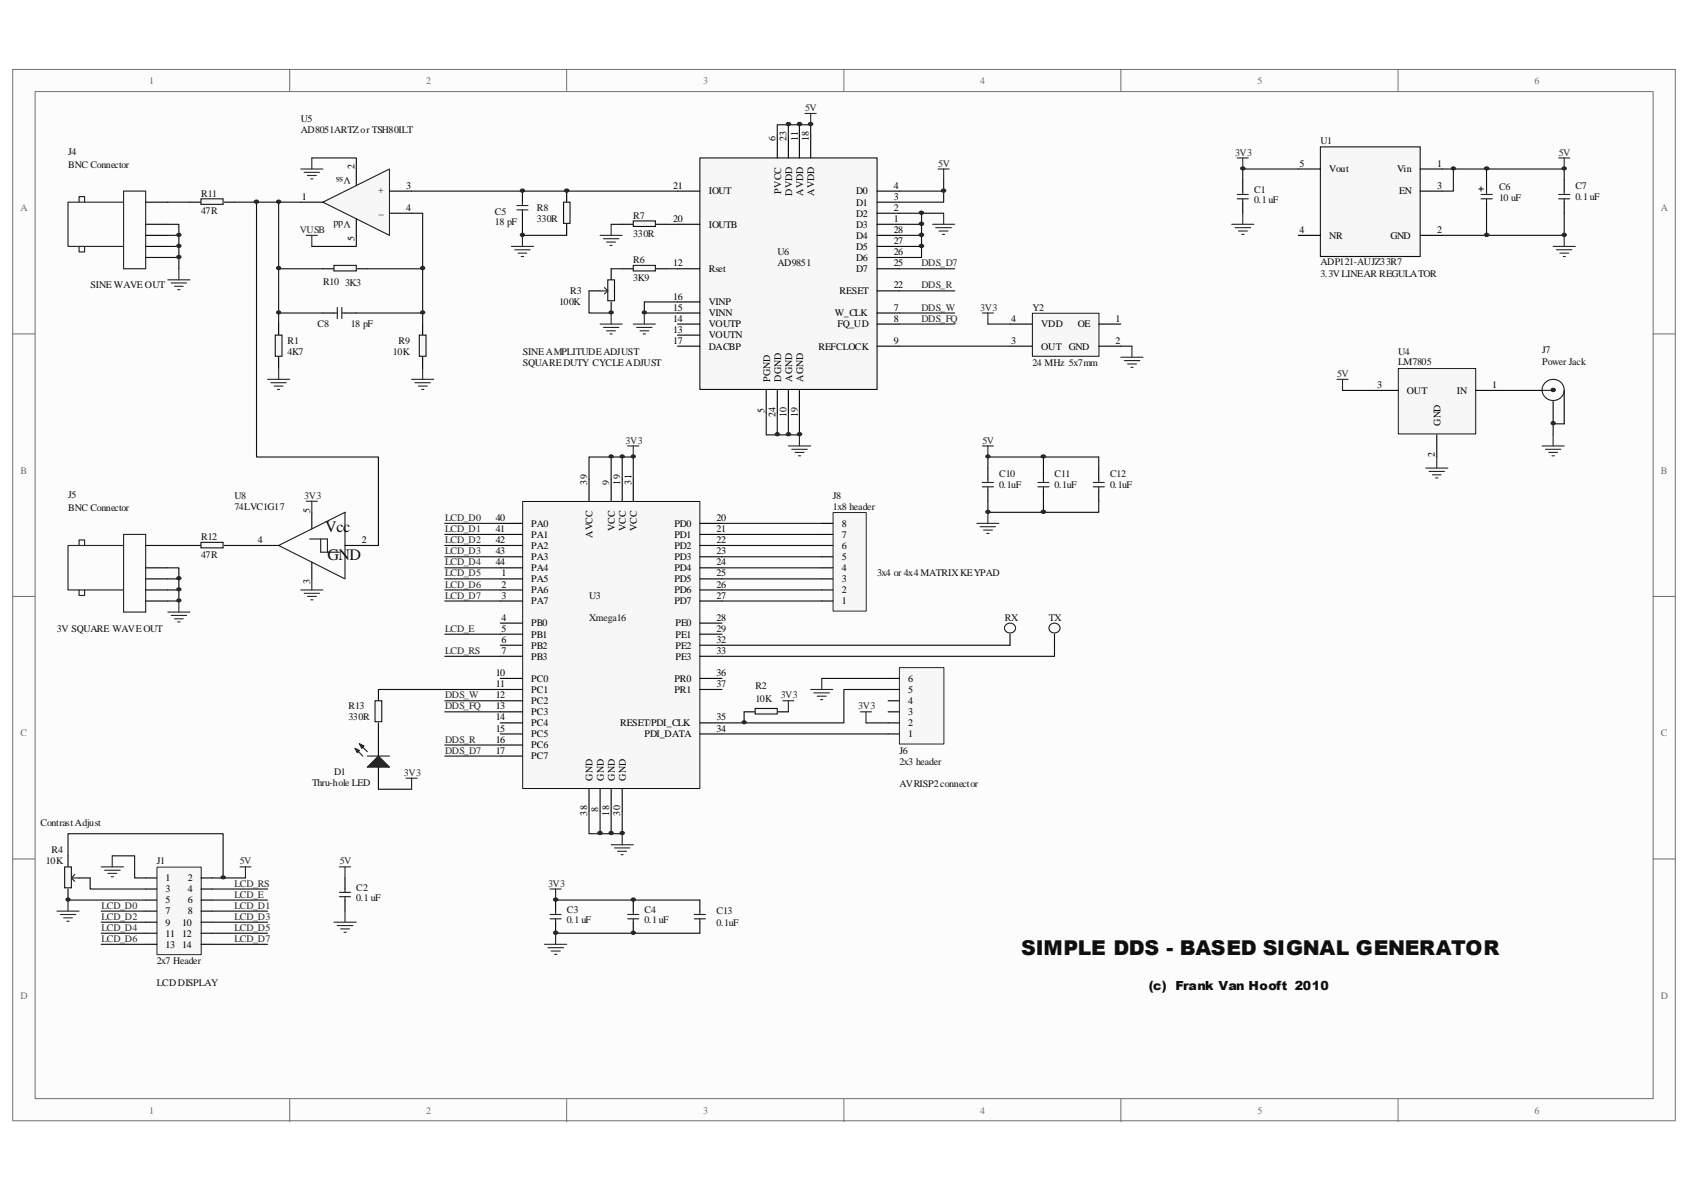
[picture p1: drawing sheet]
<svg xmlns="http://www.w3.org/2000/svg" width="297mm" height="210mm" viewBox="0 0 297 210" stroke-linecap="round" stroke-linejoin="round" font-family="sans-serif">
<path d="M2.3 12.3h292.7v185.1h-292.7z" fill="#fcfcfc"/>
<path d="M2.2 12.2h292.8v185.2h-292.8z" fill="none" stroke="#6e6e6e" stroke-width=".18"/>
<path d="M6.2 16.2h284.9v177.3h-284.9z" fill="#fcfcfc"/>
<g fill="none" stroke="#6e6e6e" stroke-width=".18">
<path d="M6.2 16.1h284.9v177.4h-284.9zM51 12.2v3.9M99.8 12.2v3.9M148.6 12.2v3.9M197.4 12.2v3.9M246.2 12.2v3.9M2.2 58.8h3.9M291 58.8h3.9M2.2 105h3.9M291 105h3.9M2.2 151.3h3.9M291 151.3h3.9"/>
<path d="M51 193.6v3.9M99.8 193.6v3.9M148.6 193.6v3.9M197.4 193.6v3.9M246.2 193.6v3.9"/>
</g>
<g fill="none" stroke="#000" stroke-width=".2">
<path d="M92 33.7v1.9M92 37.5v2M218.8 31.7v2M218.8 35.6v1.9M261.7 31.7v2M261.7 35.6v1.9M275.4 31.7v2M275.4 35.6v1.9M177.8 111.7v1.9M185.7 111.7v1.9M60.7 154.6v1.9M60.7 158.5v1.9"/>
<path d="M97.8 158.5v1.9M111.5 158.5v1.9M97.8 162.4v1.9M111.5 162.4v1.9"/>
</g>
<g fill="none" stroke="#1c1c1c" stroke-width=".2">
<path d="M91 36.2h2M91 37h2M92 35.6v.6M92 37v.5M217.8 34.2h2M217.8 35h2M218.8 33.7v.5M218.8 35v.6M260.4 33.3h.8M260.8 34.2h2M260.8 35h2M260.8 32.9v.8"/>
<path d="M261.7 33.7v.5M261.7 35v.6M274.4 34.2h2M274.4 35h2M275.4 33.7v.5M275.4 35v.6M177.2 110a.94 .94 0 0 1 1.3-.1 .94 .94 0 0 1 0 1.4 .94 .94 0 0 1-1.3-.1 .79 .79 0 0 1 0-1.2zM185 110a.9 .9 0 0 1 1.4 0 .9 .9 0 0 1-.4 1.4 .9 .9 0 0 1-1.1-.3 .9 .9 0 0 1 .1-1.1zM59.8 157.1h1.9M59.8 157.9h1.9M60.7 156.5v.6M60.7 157.9v.6"/>
<path d="M96.9 161h1.9M96.9 161.8h1.9M97.8 160.4v.6M97.8 161.8v.6M110.5 161h2M110.5 161.8h2M111.5 160.4v.6M111.5 161.8v.6"/>
</g>
<g fill="none" stroke="#262626" stroke-width=".2">
<path d="M274.4 27.8h2M275.4 27.8v2M273.5 43.4h3.9M274.1 44h2.7M274.7 44.6h1.5M275.2 45.2h.4M275.4 41.4v2M144.7 119.5v1.9M142.7 121.4h3.9M143.3 122h2.7M143.9 122.6h1.6M144.5 123.2h.4"/>
<path d="M107.6 148.8h3.9M108.2 149.3h2.7M108.8 149.9h1.5M109.3 150.5h.4M109.6 146.8v2"/>
</g>
<path d="M232.5 25.9h17.6v19.3h-17.6z" fill-rule="evenodd" fill="#f7f7f7"/>
<path d="M232.5 25.9h17.6v19.3h-17.6z" fill="none" stroke="#151515" stroke-width=".2"/>
<path d="M228.6 29.8h3.9M250.1 29.8h3.9M250.1 33.7h3.9M228.6 41.4h3.9M250.1 41.4h3.9" fill="none" stroke="#000" stroke-width=".2"/>
<path d="M228.6 29.8h-9.8v1.9M254 29.8h21.4v1.9M255.9 29.8v3.9h-1.9M261.7 29.8v1.9M261.7 37.5v3.9M275.4 37.5v3.9h-21.4" fill="none" stroke="#0e0e0e" stroke-width=".2"/>
<path d="M217.8 27.8h2M218.8 27.8v2" fill="none" stroke="#262626" stroke-width=".2"/>
<path d="M92.1 88.3h31.1v50.6h-31.1z" fill="#f7f7f7"/>
<path d="M92 88.3h31.2v50.6h-31.2z" fill="none" stroke="#151515" stroke-width=".18"/>
<g fill="none" stroke="#000" stroke-width=".2">
<path d="M88.1 92.2h3.9M88.1 94.1h3.9M88.1 96.1h3.9M88.1 98h3.9M88.1 100h3.9M103.7 84.4v3.9M107.6 84.4v3.9M109.6 84.4v3.9M111.5 84.4v3.9M123.2 92.2h3.9M123.2 94.1h3.9M123.2 96.1h3.9"/>
<path d="M123.2 98h3.9M123.2 100h3.9M88.1 119.5h3.9M88.1 101.9h3.9M88.1 103.9h3.9M88.1 105.8h3.9M88.1 111.7h3.9M88.1 113.6h3.9M88.1 115.6h3.9M88.1 109.7h3.9M123.2 119.5h3.9M123.2 101.9h3.9"/>
<path d="M123.2 103.9h3.9M123.2 105.8h3.9M123.2 111.7h3.9M123.2 113.6h3.9M123.2 115.6h3.9M123.2 109.7h3.9M88.1 121.4h3.9M88.1 123.4h3.9M88.1 125.3h3.9M88.1 127.3h3.9M88.1 129.2h3.9M88.1 131.2h3.9"/>
<path d="M88.1 133.1h3.9M103.7 139v3.9M105.7 139v3.9M107.6 139v3.9M109.6 139v3.9M123.2 121.4h3.9M123.2 127.3h3.9M123.2 129.2h3.9"/>
</g>
<path d="M103.7 84.4v-3.9h7.8v3.9M127.1 115.6h58.6M127.1 113.6h50.7" fill="none" stroke="#0e0e0e" stroke-width=".2"/>
<path d="M110.5 78.5h2M111.5 78.5v2" fill="none" stroke="#262626" stroke-width=".2"/>
<path d="M111.2 80.2a.36 .36 0 0 1 .4-.1 .36 .36 0 0 1 .2 .4l-.1 .1a.41 .41 0 0 1-.6-.2z" fill-rule="evenodd" fill="#262626"/>
<path d="M111.2 80.2a.36 .36 0 0 1 .4-.1 .36 .36 0 0 1 .2 .4l-.1 .1a.41 .41 0 0 1-.6-.2z" fill="none" stroke="#262626" stroke-width=".18"/>
<path d="M109.6 80.5v3.9" fill="none" stroke="#0e0e0e" stroke-width=".2"/>
<path d="M109.2 80.2a.36 .36 0 0 1 .5-.1 .36 .36 0 0 1 .2 .4l-.2 .1a.41 .41 0 0 1-.5-.2z" fill-rule="evenodd" fill="#262626"/>
<path d="M109.2 80.2a.36 .36 0 0 1 .5-.1 .36 .36 0 0 1 .2 .4l-.2 .1a.41 .41 0 0 1-.5-.2z" fill="none" stroke="#262626" stroke-width=".18"/>
<path d="M107.6 80.5v3.9" fill="none" stroke="#0e0e0e" stroke-width=".2"/>
<path d="M107.3 80.2a.36 .36 0 0 1 .4-.1 .36 .36 0 0 1 .2 .4l-.1 .1a.41 .41 0 0 1-.6-.2z" fill-rule="evenodd" fill="#262626"/>
<path d="M107.3 80.2a.36 .36 0 0 1 .4-.1 .36 .36 0 0 1 .2 .4l-.1 .1a.41 .41 0 0 1-.6-.2z" fill="none" stroke="#262626" stroke-width=".18"/>
<path d="M103.7 142.9v3.9h5.9v-3.9" fill="none" stroke="#0e0e0e" stroke-width=".2"/>
<circle cx="109.6" cy="146.7" r=".34" fill="#262626"/>
<circle cx="109.6" cy="146.7" r=".34" fill="none" stroke="#262626" stroke-width=".18"/>
<path d="M105.7 142.9v3.9" fill="none" stroke="#0e0e0e" stroke-width=".2"/>
<path d="M105.3 146.5a.44 .44 0 0 1 .7 .2 .38 .38 0 0 1-.4 .3 .38 .38 0 0 1-.3-.5z" fill-rule="evenodd" fill="#262626"/>
<path d="M105.3 146.5a.44 .44 0 0 1 .7 .2 .38 .38 0 0 1-.4 .3 .38 .38 0 0 1-.3-.5z" fill="none" stroke="#262626" stroke-width=".18"/>
<path d="M107.6 142.9v3.9" fill="none" stroke="#0e0e0e" stroke-width=".2"/>
<circle cx="107.6" cy="146.7" r=".34" fill="#262626"/>
<circle cx="107.6" cy="146.7" r=".34" fill="none" stroke="#262626" stroke-width=".18"/>
<path d="M27.7 152.7h7.7v15.4h-7.7z" fill="#f7f7f7"/>
<path d="M27.6 152.7h7.8v15.4h-7.8z" fill="none" stroke="#262626" stroke-width=".18"/>
<g fill="none" stroke="#000" stroke-width=".2">
<path d="M25.7 39.5h3.8M25.7 35.6h3.8M25.7 45.3h3.8M25.7 43.4h3.8M25.7 41.4h3.8M25.7 100h3.8M25.7 96.1h3.8M25.7 105.8h3.8M25.7 103.9h3.8M25.7 101.9h3.8M25.7 154.6h1.9M25.7 156.5h1.9"/>
<path d="M25.7 158.5h1.9M35.4 154.6h1.9M35.4 156.5h1.9M35.4 158.5h1.9M25.7 160.4h1.9M25.7 162.4h1.9M25.7 164.3h1.9M25.7 166.3h1.9M35.4 160.4h1.9M35.4 162.4h1.9M35.4 164.3h1.9M35.4 166.3h1.9"/>
</g>
<path d="M13.9 35.6v-1h1v1M21.8 35.6h-9.8v7.8h9.8M21.8 33.7h3.9v13.6h-3.9zM13.9 43.4v1h1v-1M13.9 96.1v-1h1v1M21.8 96.1h-9.8v7.8h9.8M21.8 94.1h3.9v13.7h-3.9zM13.9 103.9v1h1v-1" fill="none" stroke="#1c1c1c" stroke-width=".2"/>
<path d="M158.4 117.6h7.8v13.4h-7.8z" fill="#f7f7f7"/>
<path d="M158.4 117.6h7.8v13.4h-7.8z" fill="none" stroke="#262626" stroke-width=".18"/>
<path d="M156.4 119.5h1.9M131 125.3h2M136.9 125.3h1.9M156.4 129.2h1.9M156.4 127.3h1.9M156.4 125.3h1.9M156.4 123.4h1.9M156.4 121.4h1.9" fill="none" stroke="#000" stroke-width=".2"/>
<path d="M133 124.8h3.9v.9h-3.9z" fill-rule="evenodd" fill="#f8f8f8"/>
<path d="M133 124.8h3.9v.9h-3.9z" fill="none" stroke="#151515" stroke-width=".2"/>
<path d="M137.8 123.4h2M138.8 123.4v1.9M151.5 125.3h2M152.5 125.3v2" fill="none" stroke="#262626" stroke-width=".2"/>
<path d="M127.1 129.2h29.3M131 125.3v2M152.5 127.3h3.9M156.4 121.4h-7.8v5.9h-21.5" fill="none" stroke="#0e0e0e" stroke-width=".2"/>
<path d="M130.7 127h.1a.41 .41 0 0 1 .6 .2 .36 .36 0 0 1-.4 .3 .36 .36 0 0 1-.3-.5z" fill-rule="evenodd" fill="#262626"/>
<path d="M130.7 127h.1a.41 .41 0 0 1 .6 .2 .36 .36 0 0 1-.4 .3 .36 .36 0 0 1-.3-.5z" fill="none" stroke="#262626" stroke-width=".18"/>
<path d="M144.7 119.5h11.7" fill="none" stroke="#0e0e0e" stroke-width=".2"/>
<path d="M275.1 29.5a.36 .36 0 0 1 .4-.1 .36 .36 0 0 1 .2 .4 .36 .36 0 0 1-.4 .1 .36 .36 0 0 1-.2-.4z" fill-rule="evenodd" fill="#262626"/>
<path d="M275.1 29.5a.36 .36 0 0 1 .4-.1 .36 .36 0 0 1 .2 .4 .36 .36 0 0 1-.4 .1 .36 .36 0 0 1-.2-.4z" fill="none" stroke="#262626" stroke-width=".18"/>
<circle cx="275.5" cy="41.4" r=".34" fill="#262626"/>
<circle cx="275.5" cy="41.4" r=".34" fill="none" stroke="#262626" stroke-width=".18"/>
<path d="M255.6 29.5a.36 .36 0 0 1 .4-.1 .36 .36 0 0 1 .2 .4 .36 .36 0 0 1-.4 .1 .36 .36 0 0 1-.2-.4z" fill-rule="evenodd" fill="#262626"/>
<path d="M255.6 29.5a.36 .36 0 0 1 .4-.1 .36 .36 0 0 1 .2 .4 .36 .36 0 0 1-.4 .1 .36 .36 0 0 1-.2-.4z" fill="none" stroke="#262626" stroke-width=".18"/>
<path d="M261.4 29.5a.46 .46 0 0 1 .8 .2 .39 .39 0 0 1-.5 .2 .39 .39 0 0 1-.3-.4z" fill-rule="evenodd" fill="#262626"/>
<path d="M261.4 29.5a.46 .46 0 0 1 .8 .2 .39 .39 0 0 1-.5 .2 .39 .39 0 0 1-.3-.4z" fill="none" stroke="#262626" stroke-width=".18"/>
<circle cx="261.8" cy="41.4" r=".36" fill="#262626"/>
<circle cx="261.8" cy="41.4" r=".36" fill="none" stroke="#262626" stroke-width=".18"/>
<path d="M218.5 29.5a.38 .38 0 0 1 .4-.1 .38 .38 0 0 1 .3 .4 .45 .45 0 0 1-.8-.2z" fill-rule="evenodd" fill="#262626"/>
<path d="M218.5 29.5a.38 .38 0 0 1 .4-.1 .38 .38 0 0 1 .3 .4 .45 .45 0 0 1-.8-.2z" fill="none" stroke="#262626" stroke-width=".18"/>
<path d="M267.6 68.7h3.9M275.4 68.7v5.9" fill="none" stroke="#000" stroke-width=".2"/>
<circle cx="273.5" cy="68.7" r=".34" fill="#1c1c1c"/>
<g fill="none" stroke="#1c1c1c" stroke-width=".2">
<path d="M271.5 68.7h2M272.1 67.4a1.93 1.93 0 0 1 2.9 0 1.93 1.93 0 0 1-.4 2.9 1.93 1.93 0 0 1-2.8-.7 1.77 1.77 0 0 1 .3-2.2z"/>
<circle cx="273.5" cy="68.7" r=".34"/>
</g>
<path d="M273.5 70.7v3.9" fill="none" stroke="#000" stroke-width=".2"/>
<path d="M246.2 64.9h13.6v11.5h-13.6z" fill="#f7f7f7"/>
<path d="M246.2 64.9h13.6v11.5h-13.6z" fill="none" stroke="#151515" stroke-width=".18"/>
<path d="M242.2 68.7h4M253 76.6v3.9M259.8 68.7h3.9" fill="none" stroke="#000" stroke-width=".2"/>
<path d="M235.4 66.8h2M236.4 66.8v1.9M271.5 78.5h3.9M272.1 79.1h2.7M272.7 79.7h1.5M273.5 76.6v1.9M251 82.4h3.9M251.6 83h2.7M252.2 83.6h1.5M252.8 84.2h.4M253 80.5v1.9M273.3 80.3h.4" fill="none" stroke="#262626" stroke-width=".2"/>
<path d="M236.4 68.7h5.8M263.7 68.7h3.9M275.4 74.6h-1.9v2" fill="none" stroke="#0e0e0e" stroke-width=".2"/>
<circle cx="273.5" cy="74.5" r=".34" fill="#262626"/>
<circle cx="273.5" cy="74.5" r=".34" fill="none" stroke="#262626" stroke-width=".18"/>
<path d="M56.9 35.6l11.7-5.8v11.6z" fill="#f7f7f7"/>
<path d="M56.9 35.6l11.7-5.8v11.6z" fill="none" stroke="#1c1c1c" stroke-width=".2"/>
<path d="M53 35.6h3.9M62.7 29.8v2.9M62.7 38.5v2.9M68.6 33.7h3.9M68.6 37.5h3.9" fill="none" stroke="#000" stroke-width=".2"/>
<path d="M123.2 27.8h31.2v40.8h-31.2z" fill-rule="evenodd" fill="#f7f7f7"/>
<path d="M123.2 27.8h31.2v40.8h-31.2z" fill="none" stroke="#151515" stroke-width=".2"/>
<g fill="none" stroke="#000" stroke-width=".2">
<path d="M119.3 33.7h3.9M119.3 39.5h3.9M136.9 23.9v3.9M138.8 23.9v3.9M140.8 23.9v3.9M142.7 23.9v3.9M154.4 33.7h3.9M154.4 35.6h3.9M154.4 37.5h3.9M154.4 39.5h3.9M103.7 51.2h2M107.6 47.3v2"/>
<path d="M119.3 47.3h3.9M119.3 55.1h3.9M119.3 57.1h3.9M119.3 53.2h3.9M119.3 59h3.9M154.4 41.4h3.9M154.4 43.4h3.9M154.4 45.3h3.9M154.4 47.3h3.9M154.4 51.2h3.9M154.4 55.1h3.9M154.4 57.1h3.9"/>
<path d="M119.3 61h3.9M134.9 68.7v4M136.9 68.7v4M138.8 68.7v4M140.8 68.7v4M154.4 61h3.9"/>
</g>
<path d="M107 49.3h1.2v3.7h-1.2z" fill-rule="evenodd" fill="#f8f8f8"/>
<path d="M107 49.3h1.2v3.7h-1.2z" fill="none" stroke="#151515" stroke-width=".2"/>
<path d="M105.7 51.2h1.3M106.4 50.6l.6 .6M107 51.2l-.6 .6" fill="none" stroke="#1c1c1c" stroke-width=".2"/>
<path d="M107.6 53.2v1.9" fill="none" stroke="#000" stroke-width=".2"/>
<path d="M181.8 55.2h11.7v7.5h-11.7z" fill="#f7f7f7"/>
<path d="M181.8 55.2h11.7v7.5h-11.7z" fill="none" stroke="#151515" stroke-width=".18"/>
<path d="M177.8 57.1h3.9M193.5 57.1h3.9M177.8 61h3.9M193.5 61h3.9" fill="none" stroke="#000" stroke-width=".2"/>
<g fill="none" stroke="#262626" stroke-width=".2">
<path d="M17.8 152.7h4M18.4 153.2h2.8M19 153.8h1.6M19.6 154.4h.4M19.8 150.7v2M42.2 152.7h2M43.2 152.7v1.9M96.9 156.5h1.9M97.8 156.5v2M95.9 166.3h3.9M96.5 166.9h2.7M97.1 167.5h1.5"/>
<path d="M97.7 168.1h.3M97.8 164.3v2"/>
</g>
<g fill="none" stroke="#0e0e0e" stroke-width=".2">
<path d="M12 158.5h13.7M19.8 150.7h3.9v3.9h2M37.3 154.6h5.9M37.3 158.5h9.8M37.3 156.5h9.8M97.8 158.5h13.7M17.8 160.4h7.9M17.8 162.4h7.9M17.8 164.3h7.9M17.8 166.3h7.9M37.3 160.4h9.8M37.3 162.4h9.8"/>
<path d="M37.3 164.3h9.8M37.3 166.3h9.8"/>
</g>
<circle cx="97.9" cy="158.4" r=".36" fill="#262626"/>
<circle cx="97.9" cy="158.4" r=".36" fill="none" stroke="#262626" stroke-width=".18"/>
<path d="M97.8 164.3h13.7" fill="none" stroke="#0e0e0e" stroke-width=".2"/>
<circle cx="97.9" cy="164.3" r=".36" fill="#262626"/>
<circle cx="97.9" cy="164.3" r=".36" fill="none" stroke="#262626" stroke-width=".18"/>
<path d="M173.9 57.1h3.9M134.9 72.7v3.9h5.9v-3.9M158.3 61h19.5M197.4 61h1.9M78.3 111.7h9.8M78.3 115.6h9.8" fill="none" stroke="#0e0e0e" stroke-width=".2"/>
<g fill="none" stroke="#262626" stroke-width=".2">
<path d="M173 55.1h1.9M173.9 55.1v2M138.8 78.5h3.9M139.4 79.1h2.8M140 79.7h1.6M140.8 76.6v1.9M197.4 62.9h3.8M197.9 63.5h2.8M198.5 64.1h1.6M199.1 64.7h.4M199.3 61v1.9M140.6 80.3h.4"/>
<path d="M59.8 152.7h1.9M60.7 152.7v1.9M58.8 162.4h3.9M59.4 163h2.7M60 163.6h1.5M60.6 164.2h.4M60.7 160.4v2"/>
</g>
<circle cx="140.8" cy="76.5" r=".36" fill="#262626"/>
<circle cx="140.8" cy="76.5" r=".36" fill="none" stroke="#262626" stroke-width=".18"/>
<path d="M136.9 72.7v3.9" fill="none" stroke="#0e0e0e" stroke-width=".2"/>
<circle cx="136.9" cy="76.5" r=".34" fill="#262626"/>
<circle cx="136.9" cy="76.5" r=".34" fill="none" stroke="#262626" stroke-width=".18"/>
<path d="M138.8 72.7v3.9" fill="none" stroke="#0e0e0e" stroke-width=".2"/>
<circle cx="138.9" cy="76.5" r=".36" fill="#262626"/>
<circle cx="138.9" cy="76.5" r=".36" fill="none" stroke="#262626" stroke-width=".18"/>
<path d="M141.7 20h2M142.7 20v2" fill="none" stroke="#262626" stroke-width=".2"/>
<path d="M136.9 23.9v-1.9h5.8v1.9" fill="none" stroke="#0e0e0e" stroke-width=".2"/>
<path d="M142.4 21.7a.45 .45 0 0 1 .7 .1 .38 .38 0 0 1-.4 .3 .38 .38 0 0 1-.3-.4z" fill-rule="evenodd" fill="#262626"/>
<path d="M142.4 21.7a.45 .45 0 0 1 .7 .1 .38 .38 0 0 1-.4 .3 .38 .38 0 0 1-.3-.4z" fill="none" stroke="#262626" stroke-width=".18"/>
<path d="M138.8 22v1.9" fill="none" stroke="#0e0e0e" stroke-width=".2"/>
<circle cx="138.9" cy="21.8" r=".36" fill="#262626"/>
<circle cx="138.9" cy="21.8" r=".36" fill="none" stroke="#262626" stroke-width=".18"/>
<path d="M140.8 22v1.9" fill="none" stroke="#0e0e0e" stroke-width=".2"/>
<circle cx="140.8" cy="21.8" r=".36" fill="#262626"/>
<circle cx="140.8" cy="21.8" r=".36" fill="none" stroke="#262626" stroke-width=".18"/>
<path d="M164.2 39.5h3.9M165.2 29.8h1.9M166.2 29.8v1.9M166.2 37.5v2M164.8 40.1h2.7M165.4 40.7h1.5M165.9 41.3h.4" fill="none" stroke="#262626" stroke-width=".2"/>
<path d="M158.3 33.7h7.9M166.2 31.7v3.9h-7.9" fill="none" stroke="#0e0e0e" stroke-width=".2"/>
<path d="M165.8 33.4a.44 .44 0 0 1 .7 .2 .38 .38 0 0 1-.4 .3 .38 .38 0 0 1-.3-.5z" fill-rule="evenodd" fill="#262626"/>
<path d="M165.8 33.4a.44 .44 0 0 1 .7 .2 .38 .38 0 0 1-.4 .3 .38 .38 0 0 1-.3-.5z" fill="none" stroke="#262626" stroke-width=".18"/>
<path d="M158.3 37.5h7.9M162.3 37.5v7.8h-4M158.3 57.1h9.8M158.3 55.1h9.8M158.3 47.3h9.8" fill="none" stroke="#0e0e0e" stroke-width=".2"/>
<circle cx="162.3" cy="37.5" r=".36" fill="#262626"/>
<circle cx="162.3" cy="37.5" r=".36" fill="none" stroke="#262626" stroke-width=".18"/>
<path d="M158.3 43.4h4" fill="none" stroke="#0e0e0e" stroke-width=".2"/>
<circle cx="162.3" cy="43.3" r=".36" fill="#262626"/>
<circle cx="162.3" cy="43.3" r=".36" fill="none" stroke="#262626" stroke-width=".18"/>
<path d="M158.3 41.4h4" fill="none" stroke="#0e0e0e" stroke-width=".2"/>
<circle cx="162.3" cy="41.4" r=".36" fill="#262626"/>
<circle cx="162.3" cy="41.4" r=".36" fill="none" stroke="#262626" stroke-width=".18"/>
<path d="M158.3 39.5h4" fill="none" stroke="#0e0e0e" stroke-width=".2"/>
<circle cx="162.3" cy="39.4" r=".36" fill="#262626"/>
<circle cx="162.3" cy="39.4" r=".36" fill="none" stroke="#262626" stroke-width=".18"/>
<path d="M158.3 51.2h9.8M78.3 123.4h9.8M78.3 125.3h9.8" fill="none" stroke="#0e0e0e" stroke-width=".2"/>
<path d="M111.5 57.1h3.9M112.1 57.7h2.7M112.7 58.3h1.6M113.2 58.8h.5M113.4 55.1v2" fill="none" stroke="#262626" stroke-width=".2"/>
<path d="M109.6 47.3h1.9M115.4 47.3h1.9" fill="none" stroke="#000" stroke-width=".2"/>
<path d="M111.5 46.7h3.9v1h-3.9z" fill-rule="evenodd" fill="#f8f8f8"/>
<path d="M111.5 46.7h3.9v1h-3.9z" fill="none" stroke="#151515" stroke-width=".2"/>
<path d="M113.4 53.2h5.9M113.4 55.1h5.9M117.3 47.3h2" fill="none" stroke="#0e0e0e" stroke-width=".2"/>
<path d="M109.6 39.5h1.9M115.4 39.5h1.9" fill="none" stroke="#000" stroke-width=".2"/>
<path d="M111.5 38.9h3.9v1h-3.9z" fill-rule="evenodd" fill="#f8f8f8"/>
<path d="M111.5 38.9h3.9v1h-3.9z" fill="none" stroke="#151515" stroke-width=".2"/>
<path d="M99.8 33.7v1.9M99.8 39.5v1.9" fill="none" stroke="#000" stroke-width=".2"/>
<path d="M99.2 35.6h1.2v3.7h-1.2z" fill-rule="evenodd" fill="#f8f8f8"/>
<path d="M99.2 35.6h1.2v3.7h-1.2z" fill="none" stroke="#151515" stroke-width=".2"/>
<path d="M92 33.7h27.3M117.3 39.5h2M113.4 53.2v1.9" fill="none" stroke="#0e0e0e" stroke-width=".2"/>
<path d="M107.6 39.5v1.9M90 43.4h3.9M90.6 44h2.7M91.2 44.6h1.5M91.8 45.2h.4M92 41.4v2M105.7 41.4h3.9M106.3 42h2.7M106.8 42.6h1.6M107.4 43.2h.4" fill="none" stroke="#262626" stroke-width=".2"/>
<path d="M113.1 54.9a.36 .36 0 0 1 .5-.2 .36 .36 0 0 1 .2 .5h-.2a.41 .41 0 0 1-.5-.2z" fill-rule="evenodd" fill="#262626"/>
<path d="M113.1 54.9a.36 .36 0 0 1 .5-.2 .36 .36 0 0 1 .2 .5h-.2a.41 .41 0 0 1-.5-.2z" fill="none" stroke="#262626" stroke-width=".18"/>
<path d="M103.7 51.2v3.9h3.9M107.6 47.3h2" fill="none" stroke="#0e0e0e" stroke-width=".2"/>
<path d="M105.7 57.1h3.9M106.3 57.7h2.7M106.8 58.3h1.6M107.4 58.8h.4M107.6 55.1v2" fill="none" stroke="#262626" stroke-width=".2"/>
<path d="M107.3 54.9a.36 .36 0 0 1 .4-.2 .36 .36 0 0 1 .2 .5h-.1a.41 .41 0 0 1-.6-.2z" fill-rule="evenodd" fill="#262626"/>
<path d="M107.3 54.9a.36 .36 0 0 1 .4-.2 .36 .36 0 0 1 .2 .5h-.1a.41 .41 0 0 1-.6-.2z" fill="none" stroke="#262626" stroke-width=".18"/>
<path d="M107.6 39.5h2" fill="none" stroke="#0e0e0e" stroke-width=".2"/>
<path d="M53 29.8h3.9M53.5 30.4h2.8M54.1 30.9h1.6M54.7 31.5h.4M54.9 27.8v2M53.9 41.4h2M54.9 41.4v2M72.5 66.8h3.9M73.1 67.4h2.7M73.7 68h1.5M74.2 68.6h.4M74.4 64.9v1.9" fill="none" stroke="#262626" stroke-width=".2"/>
<circle cx="99.8" cy="33.6" r=".36" fill="#262626"/>
<circle cx="99.8" cy="33.6" r=".36" fill="none" stroke="#262626" stroke-width=".18"/>
<path d="M92 39.5v1.9h7.8" fill="none" stroke="#0e0e0e" stroke-width=".2"/>
<circle cx="92" cy="41.4" r=".34" fill="#262626"/>
<circle cx="92" cy="41.4" r=".34" fill="none" stroke="#262626" stroke-width=".18"/>
<path d="M74.4 57.1v1.9M74.4 62.9v2" fill="none" stroke="#000" stroke-width=".2"/>
<path d="M73.8 59h1.2v3.7h-1.2z" fill-rule="evenodd" fill="#f8f8f8"/>
<path d="M73.8 59h1.2v3.7h-1.2z" fill="none" stroke="#151515" stroke-width=".2"/>
<path d="M56.9 47.3h1.9M62.7 47.3h2" fill="none" stroke="#000" stroke-width=".2"/>
<path d="M58.8 46.7h3.9v1h-3.9z" fill-rule="evenodd" fill="#f8f8f8"/>
<path d="M58.8 46.7h3.9v1h-3.9z" fill="none" stroke="#151515" stroke-width=".2"/>
<path d="M54.9 27.8h7.8v2M62.7 41.4v2h-7.8" fill="none" stroke="#0e0e0e" stroke-width=".2"/>
<path d="M33.4 35.6h2M39.3 35.6h1.9" fill="none" stroke="#000" stroke-width=".2"/>
<path d="M35.4 35h3.9v1h-3.9z" fill-rule="evenodd" fill="#f8f8f8"/>
<path d="M35.4 35h3.9v1h-3.9z" fill="none" stroke="#151515" stroke-width=".2"/>
<path d="M72.5 33.7h19.5" fill="none" stroke="#0e0e0e" stroke-width=".2"/>
<circle cx="92" cy="33.6" r=".34" fill="#262626"/>
<circle cx="92" cy="33.6" r=".34" fill="none" stroke="#262626" stroke-width=".18"/>
<path d="M29.5 39.5h2v7.8M41.2 35.6h11.8M49.1 35.6v11.7h7.8M72.5 37.5h1.9v9.8h-9.7M29.5 41.4h2" fill="none" stroke="#0e0e0e" stroke-width=".2"/>
<path d="M29.5 49.3h3.9M30.1 49.8h2.7M30.7 50.4h1.6M31.3 51h.4M31.5 47.3v2" fill="none" stroke="#262626" stroke-width=".2"/>
<circle cx="31.5" cy="41.4" r=".34" fill="#262626"/>
<circle cx="31.5" cy="41.4" r=".34" fill="none" stroke="#262626" stroke-width=".18"/>
<path d="M29.5 43.4h2" fill="none" stroke="#0e0e0e" stroke-width=".2"/>
<circle cx="31.5" cy="43.3" r=".34" fill="#262626"/>
<circle cx="31.5" cy="43.3" r=".34" fill="none" stroke="#262626" stroke-width=".18"/>
<path d="M29.5 45.3h2" fill="none" stroke="#0e0e0e" stroke-width=".2"/>
<circle cx="31.5" cy="45.3" r=".34" fill="#262626"/>
<circle cx="31.5" cy="45.3" r=".34" fill="none" stroke="#262626" stroke-width=".18"/>
<path d="M49.1 96.1l11.6-5.9v11.7zM54.5 94.9h3.2v2.3M56.5 94.9v2.3h3.3" fill="none" stroke="#1c1c1c" stroke-width=".2"/>
<path d="M33.4 96.1h2M39.3 96.1h1.9M45.2 96.1h3.9M54.9 90.2v2.9M54.9 99v2.9M60.7 96.1h4" fill="none" stroke="#000" stroke-width=".2"/>
<path d="M35.4 95.5h3.9v1h-3.9z" fill-rule="evenodd" fill="#f8f8f8"/>
<path d="M35.4 95.5h3.9v1h-3.9z" fill="none" stroke="#151515" stroke-width=".2"/>
<g fill="none" stroke="#262626" stroke-width=".2">
<path d="M173 78.5h1.9M173.9 78.5v2M53.9 88.3h2M54.9 88.3v1.9M172 92.2h3.9M172.6 92.8h2.7M173.2 93.3h1.5M173.7 93.9h.5M173.9 90.2v2M29.5 107.8h3.9M30.1 108.4h2.7M30.7 109h1.6"/>
<path d="M31.3 109.5h.4M31.5 105.8v2M53 103.9h3.9M53.5 104.5h2.8M54.1 105h1.6M54.7 105.6h.4M54.9 101.9v2"/>
</g>
<path d="M29.5 35.6h3.9M45.2 35.6v44.9h21.4v15.6M29.5 100h2v5.8h-2M29.5 96.1h3.9M41.2 96.1h4M173.9 80.5h19.6v1.9M183.7 80.5v1.9M29.5 103.9h2M29.5 101.9h2" fill="none" stroke="#0e0e0e" stroke-width=".2"/>
<path d="M173.9 82.4v2M173.9 86.3v2M183.7 82.4v2M183.7 86.3v2M193.5 82.4v2M193.5 86.3v2M123.2 158.5v1.9M123.2 162.4v1.9" fill="none" stroke="#000" stroke-width=".2"/>
<g fill="none" stroke="#1c1c1c" stroke-width=".2">
<path d="M173 85.7h1.9M173 85h1.9M173.9 84.4v.6M173.9 85.7v.6M182.7 85.7h2M182.7 85h2M183.7 84.4v.6M183.7 85.7v.6M192.5 85.7h1.9M192.5 85h1.9M193.5 84.4v.6M193.5 85.7v.6"/>
<path d="M122.3 161.8h1.9M122.3 161h1.9M123.2 160.4v.6M123.2 161.8v.6"/>
</g>
<path d="M183.4 80.2a.45 .45 0 0 1 .7 .2 .39 .39 0 0 1-.4 .2 .39 .39 0 0 1-.3-.4z" fill-rule="evenodd" fill="#262626"/>
<path d="M183.4 80.2a.45 .45 0 0 1 .7 .2 .39 .39 0 0 1-.4 .2 .39 .39 0 0 1-.3-.4z" fill="none" stroke="#262626" stroke-width=".18"/>
<path d="M173.9 80.5v1.9" fill="none" stroke="#0e0e0e" stroke-width=".2"/>
<path d="M173.6 80.2a.36 .36 0 0 1 .5-.1 .36 .36 0 0 1 .2 .4l-.2 .1a.41 .41 0 0 1-.5-.2z" fill-rule="evenodd" fill="#262626"/>
<path d="M173.6 80.2a.36 .36 0 0 1 .5-.1 .36 .36 0 0 1 .2 .4l-.2 .1a.41 .41 0 0 1-.5-.2z" fill="none" stroke="#262626" stroke-width=".18"/>
<path d="M183.7 88.3v1.9M193.5 88.3v1.9h-19.6" fill="none" stroke="#0e0e0e" stroke-width=".2"/>
<path d="M183.4 90a.45 .45 0 0 1 .7 .1 .38 .38 0 0 1-.4 .3 .38 .38 0 0 1-.3-.4z" fill-rule="evenodd" fill="#262626"/>
<path d="M183.4 90a.45 .45 0 0 1 .7 .1 .38 .38 0 0 1-.4 .3 .38 .38 0 0 1-.3-.4z" fill="none" stroke="#262626" stroke-width=".18"/>
<path d="M173.9 88.3v1.9" fill="none" stroke="#0e0e0e" stroke-width=".2"/>
<circle cx="174" cy="90.1" r=".34" fill="#262626"/>
<circle cx="174" cy="90.1" r=".34" fill="none" stroke="#262626" stroke-width=".18"/>
<path d="M146.7 90.3h5.8v17.3h-5.8z" fill="#f7f7f7"/>
<path d="M146.7 90.3h5.8v17.3h-5.8z" fill="none" stroke="#262626" stroke-width=".18"/>
<path d="M144.7 100h1.9M144.7 98h1.9M144.7 96.1h1.9M144.7 94.1h1.9M144.7 92.2h1.9M144.7 105.8h1.9M144.7 103.9h1.9M144.7 101.9h1.9M66.6 129.2v3.9M66.6 135.1v3.9" fill="none" stroke="#000" stroke-width=".2"/>
<path d="M127.1 100h17.6M127.1 98h17.6M127.1 96.1h17.6M127.1 94.1h17.6M127.1 92.2h17.6M127.1 105.8h17.6M127.1 103.9h17.6M127.1 101.9h17.6M66.6 121.4h21.5M78.3 133.1h9.8M78.3 131.2h9.8" fill="none" stroke="#0e0e0e" stroke-width=".2"/>
<path d="M216.9 39.5h3.9M218.8 37.5v2M217.5 40.1h2.7M218.1 40.7h1.5M218.6 41.3h.4" fill="none" stroke="#262626" stroke-width=".2"/>
<path d="M66.6 133.1l2 2h-3.9z" fill="#1c1c1c"/>
<path d="M62.5 131.8l1.4 1.3M63.3 131l1.4 1.4M66.6 133.1l2 2h-3.9z" fill="none" stroke="#1c1c1c" stroke-width=".2"/>
<path d="M63.3 131l.8 .4-.4 .4z" fill="#1c1c1c"/>
<path d="M63.3 131l.8 .4-.4 .4z" fill="none" stroke="#1c1c1c" stroke-width=".2"/>
<path d="M62.5 131.8l.8 .4-.4 .3z" fill="#1c1c1c"/>
<path d="M62.5 131.8l.8 .4-.4 .3zM64.7 133.1h3.9" fill="none" stroke="#1c1c1c" stroke-width=".2"/>
<path d="M66.6 121.4v2M66.6 127.3v1.9" fill="none" stroke="#000" stroke-width=".2"/>
<path d="M66 123.4h1.2v3.7h-1.2z" fill-rule="evenodd" fill="#f8f8f8"/>
<path d="M66 123.4h1.2v3.7h-1.2z" fill="none" stroke="#151515" stroke-width=".2"/>
<path d="M71.5 137h1.9M72.5 137v2M12 158.5v1.9M10 160.4h3.9M10.6 161h2.7M11.2 161.6h1.5M11.8 162.2h.4" fill="none" stroke="#262626" stroke-width=".2"/>
<path d="M78.3 92.2h9.8M78.3 94.1h9.8M78.3 96.1h9.8M78.3 98h9.8M78.3 100h9.8M78.3 101.9h9.8M78.3 103.9h9.8M78.3 105.8h9.8M66.6 139h5.9" fill="none" stroke="#0e0e0e" stroke-width=".2"/>
<path d="M31.2 105.6a.36 .36 0 0 1 .4-.2 .36 .36 0 0 1 .2 .5l-.1 .1a.41 .41 0 0 1-.6-.3z" fill-rule="evenodd" fill="#262626"/>
<path d="M31.2 105.6a.36 .36 0 0 1 .4-.2 .36 .36 0 0 1 .2 .5l-.1 .1a.41 .41 0 0 1-.6-.3z" fill="none" stroke="#262626" stroke-width=".18"/>
<path d="M31.2 103.6a.36 .36 0 0 1 .4-.1 .36 .36 0 0 1 .2 .4 .36 .36 0 0 1-.4 .2 .36 .36 0 0 1-.2-.5z" fill-rule="evenodd" fill="#262626"/>
<path d="M31.2 103.6a.36 .36 0 0 1 .4-.1 .36 .36 0 0 1 .2 .4 .36 .36 0 0 1-.4 .2 .36 .36 0 0 1-.2-.5z" fill="none" stroke="#262626" stroke-width=".18"/>
<circle cx="31.5" cy="101.8" r=".34" fill="#262626"/>
<circle cx="31.5" cy="101.8" r=".34" fill="none" stroke="#262626" stroke-width=".18"/>
<path d="M64.7 96.1h1.9" fill="none" stroke="#0e0e0e" stroke-width=".2"/>
<path d="M44.8 35.4a.44 .44 0 0 1 .7 .1 .38 .38 0 0 1-.4 .3 .38 .38 0 0 1-.3-.4z" fill-rule="evenodd" fill="#262626"/>
<path d="M44.8 35.4a.44 .44 0 0 1 .7 .1 .38 .38 0 0 1-.4 .3 .38 .38 0 0 1-.3-.4z" fill="none" stroke="#262626" stroke-width=".18"/>
<path d="M56.9 55.1h1.9M60.7 55.1h2" fill="none" stroke="#000" stroke-width=".2"/>
<path d="M58.8 55.1h.6M59.4 54.1v2M60.2 55.1h.5M60.2 54.1v2" fill="none" stroke="#1c1c1c" stroke-width=".2"/>
<circle cx="49.1" cy="35.5" r=".34" fill="#262626"/>
<circle cx="49.1" cy="35.5" r=".34" fill="none" stroke="#262626" stroke-width=".18"/>
<path d="M49.1 47.3v7.8h7.8" fill="none" stroke="#0e0e0e" stroke-width=".2"/>
<circle cx="49.1" cy="47.2" r=".34" fill="#262626"/>
<circle cx="49.1" cy="47.2" r=".34" fill="none" stroke="#262626" stroke-width=".18"/>
<path d="M74.4 47.3v7.8h-11.7" fill="none" stroke="#0e0e0e" stroke-width=".2"/>
<circle cx="74.5" cy="47.2" r=".34" fill="#262626"/>
<circle cx="74.5" cy="47.2" r=".34" fill="none" stroke="#262626" stroke-width=".18"/>
<path d="M74.4 55.1v2" fill="none" stroke="#0e0e0e" stroke-width=".2"/>
<path d="M74.1 54.9a.36 .36 0 0 1 .4-.2 .36 .36 0 0 1 .2 .5h-.1a.41 .41 0 0 1-.6-.2z" fill-rule="evenodd" fill="#262626"/>
<path d="M74.1 54.9a.36 .36 0 0 1 .4-.2 .36 .36 0 0 1 .2 .5h-.1a.41 .41 0 0 1-.6-.2z" fill="none" stroke="#262626" stroke-width=".18"/>
<path d="M49.1 57.1v1.9M49.1 62.9v2" fill="none" stroke="#000" stroke-width=".2"/>
<path d="M48.5 59h1.2v3.7h-1.2z" fill-rule="evenodd" fill="#f8f8f8"/>
<path d="M48.5 59h1.2v3.7h-1.2z" fill="none" stroke="#151515" stroke-width=".2"/>
<path d="M47.1 66.8h3.9M47.7 67.4h2.7M48.3 68h1.5M48.8 68.6h.4M49.1 64.9v1.9" fill="none" stroke="#262626" stroke-width=".2"/>
<path d="M49.1 55.1v2" fill="none" stroke="#0e0e0e" stroke-width=".2"/>
<path d="M48.7 54.9a.36 .36 0 0 1 .5-.2 .36 .36 0 0 1 .2 .5h-.1a.41 .41 0 0 1-.6-.2z" fill-rule="evenodd" fill="#262626"/>
<path d="M48.7 54.9a.36 .36 0 0 1 .5-.2 .36 .36 0 0 1 .2 .5h-.1a.41 .41 0 0 1-.6-.2z" fill="none" stroke="#262626" stroke-width=".18"/>
<path d="M111.5 158.5h11.7" fill="none" stroke="#0e0e0e" stroke-width=".2"/>
<circle cx="111.5" cy="158.4" r=".34" fill="#262626"/>
<circle cx="111.5" cy="158.4" r=".34" fill="none" stroke="#262626" stroke-width=".18"/>
<path d="M111.5 164.3h11.7" fill="none" stroke="#0e0e0e" stroke-width=".2"/>
<circle cx="111.5" cy="164.3" r=".34" fill="#262626"/>
<circle cx="111.5" cy="164.3" r=".34" fill="none" stroke="#262626" stroke-width=".18"/>
<path d="M185.7 113.6v2" fill="none" stroke="#0e0e0e" stroke-width=".2"/>
<path d="M12 150.7v2M13.9 154.6h2" fill="none" stroke="#000" stroke-width=".2"/>
<path d="M11.4 152.7h1.2v3.6h-1.2z" fill-rule="evenodd" fill="#f8f8f8"/>
<path d="M11.4 152.7h1.2v3.6h-1.2z" fill="none" stroke="#151515" stroke-width=".2"/>
<path d="M12.6 154.6h1.3M12.6 154.6l.6 .6M13.2 154l-.6 .6" fill="none" stroke="#1c1c1c" stroke-width=".2"/>
<path d="M12 156.5v2" fill="none" stroke="#000" stroke-width=".2"/>
<circle cx="12" cy="158.4" r=".34" fill="#262626"/>
<circle cx="12" cy="158.4" r=".34" fill="none" stroke="#262626" stroke-width=".18"/>
<path d="M12 150.7v-3.9h27.3v7.8" fill="none" stroke="#0e0e0e" stroke-width=".2"/>
<path d="M39 154.4a.38 .38 0 0 1 .4-.2 .38 .38 0 0 1 .2 .4 .45 .45 0 0 1-.7-.1z" fill-rule="evenodd" fill="#262626"/>
<path d="M39 154.4a.38 .38 0 0 1 .4-.2 .38 .38 0 0 1 .2 .4 .45 .45 0 0 1-.7-.1z" fill="none" stroke="#262626" stroke-width=".18"/>
<path d="M15.9 154.6v1.9h9.8" fill="none" stroke="#0e0e0e" stroke-width=".2"/>
<text font-size="3.6" fill="#0e0e0e" x="179.8" y="168.1">SIMPLE DDS - BASED SIGNAL GENERATOR</text>
<g font-size="2.8" fill="#0e0e0e">
<text x="57.3" y="93.7">Vcc</text>
<text x="57.7" y="98.6">GND</text>
</g>
<text font-size="2.2" fill="#0e0e0e" x="202.3" y="174.4">(c) Frank Van Hooft 2010</text>
<g font-size="1.8" fill="#706f64">
<text x="26.2" y="14.7">1</text>
<text x="75" y="14.7">2</text>
<text x="123.8" y="14.7">3</text>
<text x="172.6" y="14.7">4</text>
<text x="221.4" y="14.7">5</text>
<text x="270.2" y="14.7">6</text>
<text x="3.6" y="37.2">A</text>
<text x="292.4" y="37.2">A</text>
<text x="3.6" y="83.4">B</text>
<text x="292.4" y="83.4">B</text>
<text x="3.6" y="129.6">C</text>
<text x="292.4" y="129.6">C</text>
<text x="3.6" y="175.9">D</text>
<text x="292.4" y="175.9">D</text>
<text x="26.2" y="196.1">1</text>
<text x="75" y="196.1">2</text>
<text x="123.8" y="196.1">3</text>
<text x="172.6" y="196.1">4</text>
<text x="221.4" y="196.1">5</text>
<text x="270.2" y="196.1">6</text>
</g>
<g font-size="1.8" fill="#0e0e0e">
<text x="53" y="23.5">AD8051ARTZ or TSH80ILT</text>
<text x="53" y="21.5">U5</text>
<text x="12" y="29.5">BNC Connector</text>
<text x="12" y="27.2">J4</text>
<text x="232.5" y="25.4">U1</text>
<text x="35.4" y="34.6">R11</text>
<text x="61.8" y="31.1" transform="rotate(180 61.8 31.1)">Vss</text>
<text x="67.6" y="33.1" transform="rotate(180 67.6 33.1)">+</text>
<text x="220.8" y="35.8">0.1 uF</text>
<text x="220.8" y="34">C1</text>
<text x="263.9" y="35.4">10 uF</text>
<text x="263.9" y="33.4">C6</text>
<text x="277.4" y="35.2">0.1 uF</text>
<text x="277.4" y="33.2">C7</text>
<text x="35.4" y="37.7">47R</text>
<text x="61.8" y="38.9" transform="rotate(180 61.8 38.9)">Vdd</text>
<text x="67.6" y="38" transform="rotate(180 67.6 38)">_</text>
<text x="87.1" y="39.7">18 pF</text>
<text x="87.1" y="37.9">C5</text>
<text x="94.5" y="39.1">330R</text>
<text x="94.5" y="37.2">R8</text>
<text x="111.5" y="41.7">330R</text>
<text x="111.5" y="38.5">R7</text>
<text x="111.5" y="46.3">R6</text>
<text x="136.9" y="46.9">AD9851</text>
<text x="136.9" y="45">U6</text>
<text x="232.5" y="46.7">ADP121-AUJZ33R7</text>
<text x="15.9" y="50.8">SINE WAVE OUT</text>
<text x="56.9" y="50.2">R10</text>
<text x="60.8" y="50.4">3K3</text>
<text x="98.5" y="53.7">100K</text>
<text x="100.4" y="51.8">R3</text>
<text x="111.5" y="49.4">3K9</text>
<text x="232.5" y="48.9">3.3V LINEAR REGULATOR</text>
<text x="55.9" y="57.6">C8</text>
<text x="61.8" y="57.6">18 pF</text>
<text x="181.8" y="54.7">Y2</text>
<text x="50.6" y="62.5">4K7</text>
<text x="50.6" y="60.5">R1</text>
<text x="69.2" y="62.5">10K</text>
<text x="70.1" y="60.5">R9</text>
<text x="92" y="62.5">SINE AMPLITUDE ADJUST</text>
<text x="92" y="64.5">SQUARE DUTY CYCLE ADJUST</text>
<text x="181.8" y="64.5">24 MHz 5x7mm</text>
<text x="246.2" y="64.3">LM7805</text>
<text x="246.2" y="62.5">U4</text>
<text x="271.5" y="64.3">Power Jack</text>
<text x="271.5" y="62.1">J7</text>
<text x="175.9" y="83.9">C10</text>
<text x="185.7" y="83.9">C11</text>
<text x="195.4" y="83.9">C12</text>
<text x="12" y="87.7">J5</text>
<text x="41.3" y="89.8">74LVC1G17</text>
<text x="41.3" y="87.9">U8</text>
<text x="146.6" y="89.8">1x8 header</text>
<text x="146.6" y="87.9">J8</text>
<text x="175.9" y="85.9">0.1uF</text>
<text x="185.7" y="85.9">0.1uF</text>
<text x="195.4" y="85.9">0.1uF</text>
<text x="12" y="90">BNC Connector</text>
<text x="35.4" y="95.1">R12</text>
<text x="35.4" y="98.2">47R</text>
<text x="154.5" y="101.5">3x4 or 4x4 MATRIX KEYPAD</text>
<text x="103.7" y="105.4">U3</text>
<text x="10" y="111.3">3V SQUARE WAVE OUT</text>
<text x="103.7" y="109.3">Xmega16</text>
<text x="176.9" y="109.3">RX</text>
<text x="184.7" y="109.3">TX</text>
<text x="61.4" y="124.9">R13</text>
<text x="133" y="123.6">10K</text>
<text x="133" y="121.4">R2</text>
<text x="61.4" y="126.9">330R</text>
<text x="58.8" y="136.4">D1</text>
<text x="158.4" y="134.7">2x3 header</text>
<text x="158.4" y="132.7">J6</text>
<text x="54.9" y="138.4">Thru-hole LED</text>
<text x="158.4" y="138.6">AVRISP2 connector</text>
<text x="7.1" y="145.4">Contrast Adjust</text>
<text x="8.1" y="152.2">10K</text>
<text x="9.1" y="150.3">R4</text>
<text x="27.6" y="152.2">J1</text>
<text x="62.7" y="158.7">0.1 uF</text>
<text x="62.7" y="156.9">C2</text>
<text x="99.8" y="160.8">C3</text>
<text x="113.5" y="160.8">C4</text>
<text x="126.2" y="161">C13</text>
<text x="99.8" y="162.6">0.1 uF</text>
<text x="113.5" y="162.6">0.1 uF</text>
<text x="126.2" y="163">0.1uF</text>
<text x="27.6" y="169.8">2x7 Header</text>
<text x="27.6" y="173.7">LCD DISPLAY</text>
</g>
<g font-size="1.8" fill="#262626">
<text x="141.8" y="19.6">5V</text>
<text x="165.2" y="29.3">5V</text>
<text x="217.5" y="27.4">3V3</text>
<text x="274.5" y="27.4">5V</text>
<text x="52.8" y="41.1">VUSB</text>
<text x="162.3" y="46.9">DDS_D7</text>
<text x="162.3" y="50.8">DDS_R</text>
<text x="162.3" y="54.7">DDS_W</text>
<text x="162.3" y="56.6">DDS_FQ</text>
<text x="172.6" y="54.7">3V3</text>
<text x="235.5" y="66.4">5V</text>
<text x="110.1" y="78.1">3V3</text>
<text x="173" y="78.1">5V</text>
<text x="53.5" y="87.9">3V3</text>
<text x="78.4" y="91.8">LCD_D0</text>
<text x="78.4" y="93.7">LCD_D1</text>
<text x="78.4" y="95.7">LCD_D2</text>
<text x="78.4" y="97.6">LCD_D3</text>
<text x="78.4" y="99.6">LCD_D4</text>
<text x="78.4" y="101.5">LCD_D5</text>
<text x="78.4" y="103.5">LCD_D6</text>
<text x="78.4" y="105.4">LCD_D7</text>
<text x="78.4" y="111.3">LCD_E</text>
<text x="78.4" y="115.2">LCD_RS</text>
<text x="78.4" y="123">DDS_W</text>
<text x="78.4" y="124.9">DDS_FQ</text>
<text x="137.5" y="123">3V3</text>
<text x="151.1" y="124.9">3V3</text>
<text x="78.4" y="130.8">DDS_R</text>
<text x="71.1" y="136.7">3V3</text>
<text x="78.4" y="132.7">DDS_D7</text>
<text x="42.2" y="152.2">5V</text>
<text x="59.8" y="152.2">5V</text>
<text x="17.9" y="160">LCD_D0</text>
<text x="41.3" y="158.1">LCD_E</text>
<text x="41.3" y="156.1">LCD_RS</text>
<text x="41.3" y="160">LCD_D1</text>
<text x="96.5" y="156.1">3V3</text>
<text x="17.9" y="162">LCD_D2</text>
<text x="17.9" y="164">LCD_D4</text>
<text x="17.9" y="165.9">LCD_D6</text>
<text x="41.3" y="162">LCD_D3</text>
<text x="41.3" y="164">LCD_D5</text>
<text x="41.3" y="165.9">LCD_D7</text>
</g>
<g font-size="1.8">
<text x="62.4" y="29.8" transform="rotate(-90 62.4 29.8)">2</text>
<text x="136.6" y="24.9" transform="rotate(-90 136.6 24.9)">6</text>
<text x="138.5" y="24.9" transform="rotate(-90 138.5 24.9)">23</text>
<text x="140.5" y="24.9" transform="rotate(-90 140.5 24.9)">11</text>
<text x="142.4" y="24.9" transform="rotate(-90 142.4 24.9)">18</text>
<text x="228.8" y="29.3">5</text>
<text x="253" y="29.3">1</text>
<text x="53.2" y="35.2">1</text>
<text x="71.5" y="33.2">3</text>
<text x="118.5" y="33.2">21</text>
<text x="124.8" y="34.2">IOUT</text>
<text x="137.5" y="34.1" transform="rotate(-90 137.5 34.1)">PVCC</text>
<text x="139.5" y="34.5" transform="rotate(-90 139.5 34.5)">DVDD</text>
<text x="141.4" y="34.5" transform="rotate(-90 141.4 34.5)">AVDD</text>
<text x="143.4" y="34.5" transform="rotate(-90 143.4 34.5)">AVDD</text>
<text x="150.7" y="34.2">D0</text>
<text x="157.4" y="33.2">4</text>
<text x="157.4" y="35.2">3</text>
<text x="234.1" y="30.3">Vout</text>
<text x="246" y="30.3">Vin</text>
<text x="246.4" y="34.2">EN</text>
<text x="253" y="33.2">3</text>
<text x="71.5" y="37.2">4</text>
<text x="118.5" y="39.1">20</text>
<text x="124.8" y="40.1">IOUTB</text>
<text x="150.7" y="36.2">D1</text>
<text x="150.7" y="38.1">D2</text>
<text x="150.7" y="40.1">D3</text>
<text x="157.4" y="37.2">2</text>
<text x="157.4" y="39.1">1</text>
<text x="157.4" y="41.1">28</text>
<text x="228.8" y="41.1">4</text>
<text x="253" y="41.1">2</text>
<text x="62.4" y="42.5" transform="rotate(-90 62.4 42.5)">5</text>
<text x="118.5" y="46.9">12</text>
<text x="124.8" y="47.9">Rset</text>
<text x="150.7" y="42">D4</text>
<text x="150.7" y="44">D5</text>
<text x="150.7" y="45.9">D6</text>
<text x="150.7" y="47.9">D7</text>
<text x="157.4" y="43">27</text>
<text x="157.4" y="45">26</text>
<text x="157.4" y="46.9">25</text>
<text x="234.1" y="42">NR</text>
<text x="244.8" y="42">GND</text>
<text x="118.5" y="52.7">16</text>
<text x="124.8" y="53.7">VINP</text>
<text x="147.8" y="51.8">RESET</text>
<text x="157.4" y="50.8">22</text>
<text x="118.5" y="54.7">15</text>
<text x="118.5" y="56.6">14</text>
<text x="118.5" y="58.6">13</text>
<text x="124.8" y="55.7">VINN</text>
<text x="124.8" y="57.6">VOUTP</text>
<text x="124.8" y="59.6">VOUTN</text>
<text x="147" y="55.7">W_CLK</text>
<text x="147.4" y="57.6">FQ_UD</text>
<text x="157.4" y="56.6">8</text>
<text x="157.4" y="54.7">7</text>
<text x="178.1" y="56.6">4</text>
<text x="183.3" y="57.6">VDD</text>
<text x="189.8" y="57.6">OE</text>
<text x="196.4" y="56.6">1</text>
<text x="118.5" y="60.5">17</text>
<text x="124.8" y="61.6">DACBP</text>
<text x="144.1" y="61.6">REFCLOCK</text>
<text x="157.4" y="60.5">9</text>
<text x="178.1" y="60.5">3</text>
<text x="183.3" y="61.6">OUT</text>
<text x="188.2" y="61.6">GND</text>
<text x="196.4" y="60.5">2</text>
<text x="135.6" y="67.2" transform="rotate(-90 135.6 67.2)">PGND</text>
<text x="137.5" y="67.2" transform="rotate(-90 137.5 67.2)">DGND</text>
<text x="139.5" y="67.2" transform="rotate(-90 139.5 67.2)">AGND</text>
<text x="141.4" y="67.2" transform="rotate(-90 141.4 67.2)">AGND</text>
<text x="242.5" y="68.4">3</text>
<text x="247.7" y="69.3">OUT</text>
<text x="256.5" y="69.3">IN</text>
<text x="262.8" y="68.4">1</text>
<text x="134.6" y="72.7" transform="rotate(-90 134.6 72.7)">5</text>
<text x="136.6" y="73.4" transform="rotate(-90 136.6 73.4)">24</text>
<text x="138.5" y="73.4" transform="rotate(-90 138.5 73.4)">10</text>
<text x="140.5" y="73.4" transform="rotate(-90 140.5 73.4)">19</text>
<text x="253.6" y="75" transform="rotate(-90 253.6 75)">GND</text>
<text x="252.6" y="80.5" transform="rotate(-90 252.6 80.5)">2</text>
<text x="103.4" y="85.4" transform="rotate(-90 103.4 85.4)">39</text>
<text x="107.3" y="85.4" transform="rotate(-90 107.3 85.4)">9</text>
<text x="109.2" y="85.4" transform="rotate(-90 109.2 85.4)">19</text>
<text x="111.2" y="85.4" transform="rotate(-90 111.2 85.4)">31</text>
<text x="45.4" y="95.7">4</text>
<text x="54.6" y="90.3" transform="rotate(-90 54.6 90.3)">5</text>
<text x="63.7" y="95.7">2</text>
<text x="87.3" y="91.8">40</text>
<text x="87.3" y="93.7">41</text>
<text x="87.3" y="95.7">42</text>
<text x="93.6" y="92.8">PA0</text>
<text x="93.6" y="94.7">PA1</text>
<text x="104.3" y="94.7" transform="rotate(-90 104.3 94.7)">AVCC</text>
<text x="108.2" y="93.6" transform="rotate(-90 108.2 93.6)">VCC</text>
<text x="110.2" y="93.6" transform="rotate(-90 110.2 93.6)">VCC</text>
<text x="112.1" y="93.6" transform="rotate(-90 112.1 93.6)">VCC</text>
<text x="118.7" y="92.8">PD0</text>
<text x="118.7" y="94.7">PD1</text>
<text x="126.2" y="91.8">20</text>
<text x="126.2" y="93.7">21</text>
<text x="126.2" y="95.7">22</text>
<text x="148.2" y="94.7">7</text>
<text x="148.2" y="92.8">8</text>
<text x="87.3" y="97.6">43</text>
<text x="87.3" y="99.6">44</text>
<text x="88.3" y="101.5">1</text>
<text x="93.6" y="96.6">PA2</text>
<text x="93.6" y="98.6">PA3</text>
<text x="93.6" y="100.5">PA4</text>
<text x="118.7" y="96.6">PD2</text>
<text x="118.7" y="98.6">PD3</text>
<text x="118.7" y="100.5">PD4</text>
<text x="126.2" y="97.6">23</text>
<text x="126.2" y="99.6">24</text>
<text x="126.2" y="101.5">25</text>
<text x="148.2" y="100.5">4</text>
<text x="148.2" y="98.6">5</text>
<text x="148.2" y="96.6">6</text>
<text x="54.6" y="102.9" transform="rotate(-90 54.6 102.9)">3</text>
<text x="88.3" y="103.5">2</text>
<text x="88.3" y="105.4">3</text>
<text x="93.6" y="102.5">PA5</text>
<text x="93.6" y="104.4">PA6</text>
<text x="93.6" y="106.4">PA7</text>
<text x="118.7" y="102.5">PD5</text>
<text x="118.7" y="104.4">PD6</text>
<text x="118.7" y="106.4">PD7</text>
<text x="126.2" y="103.5">26</text>
<text x="126.2" y="105.4">27</text>
<text x="148.2" y="106.4">1</text>
<text x="148.2" y="104.4">2</text>
<text x="148.2" y="102.5">3</text>
<text x="88.3" y="111.3">5</text>
<text x="88.3" y="113.2">6</text>
<text x="88.3" y="109.3">4</text>
<text x="93.6" y="112.3">PB1</text>
<text x="93.6" y="110.3">PB0</text>
<text x="119" y="110.3">PE0</text>
<text x="119" y="112.3">PE1</text>
<text x="126.2" y="109.3">28</text>
<text x="126.2" y="111.3">29</text>
<text x="126.2" y="113.2">32</text>
<text x="87.3" y="119.1">10</text>
<text x="88.3" y="115.2">7</text>
<text x="93.6" y="114.2">PB2</text>
<text x="93.6" y="116.2">PB3</text>
<text x="119" y="114.2">PE2</text>
<text x="119" y="116.2">PE3</text>
<text x="126.2" y="115.2">33</text>
<text x="126.2" y="119.1">36</text>
<text x="87.3" y="121">11</text>
<text x="87.3" y="123">12</text>
<text x="87.3" y="124.9">13</text>
<text x="93.6" y="120.1">PC0</text>
<text x="93.6" y="122">PC1</text>
<text x="93.6" y="124">PC2</text>
<text x="93.6" y="125.9">PC3</text>
<text x="118.7" y="120.1">PR0</text>
<text x="118.7" y="122">PR1</text>
<text x="126.2" y="121">37</text>
<text x="159.9" y="125.9">3</text>
<text x="159.9" y="124">4</text>
<text x="159.9" y="122">5</text>
<text x="159.9" y="120.1">6</text>
<text x="87.3" y="126.9">14</text>
<text x="87.3" y="128.8">15</text>
<text x="87.3" y="130.8">16</text>
<text x="93.6" y="127.8">PC4</text>
<text x="93.6" y="129.8">PC5</text>
<text x="93.6" y="131.7">PC6</text>
<text x="109.2" y="127.8">RESET/PDI_CLK</text>
<text x="113.5" y="129.8">PDI_DATA</text>
<text x="126.2" y="128.8">34</text>
<text x="126.2" y="126.9">35</text>
<text x="159.9" y="129.8">1</text>
<text x="159.9" y="127.8">2</text>
<text x="87.3" y="132.7">17</text>
<text x="93.6" y="133.7">PC7</text>
<text x="104.3" y="137.5" transform="rotate(-90 104.3 137.5)">GND</text>
<text x="106.3" y="137.5" transform="rotate(-90 106.3 137.5)">GND</text>
<text x="108.2" y="137.5" transform="rotate(-90 108.2 137.5)">GND</text>
<text x="110.2" y="137.5" transform="rotate(-90 110.2 137.5)">GND</text>
<text x="103.4" y="143.7" transform="rotate(-90 103.4 143.7)">38</text>
<text x="105.3" y="142.9" transform="rotate(-90 105.3 142.9)">8</text>
<text x="107.3" y="143.7" transform="rotate(-90 107.3 143.7)">18</text>
<text x="109.2" y="143.7" transform="rotate(-90 109.2 143.7)">30</text>
<text x="29.2" y="155.2">1</text>
<text x="33.1" y="155.2">2</text>
<text x="29.2" y="157.1">3</text>
<text x="29.2" y="159">5</text>
<text x="29.2" y="161">7</text>
<text x="33.1" y="157.1">4</text>
<text x="33.1" y="159">6</text>
<text x="33.1" y="161">8</text>
<text x="29.2" y="163">9</text>
<text x="29.2" y="164.9">11</text>
<text x="29.2" y="166.9">13</text>
<text x="32.1" y="163">10</text>
<text x="32.1" y="164.9">12</text>
<text x="32.1" y="166.9">14</text>
</g>
</svg>
